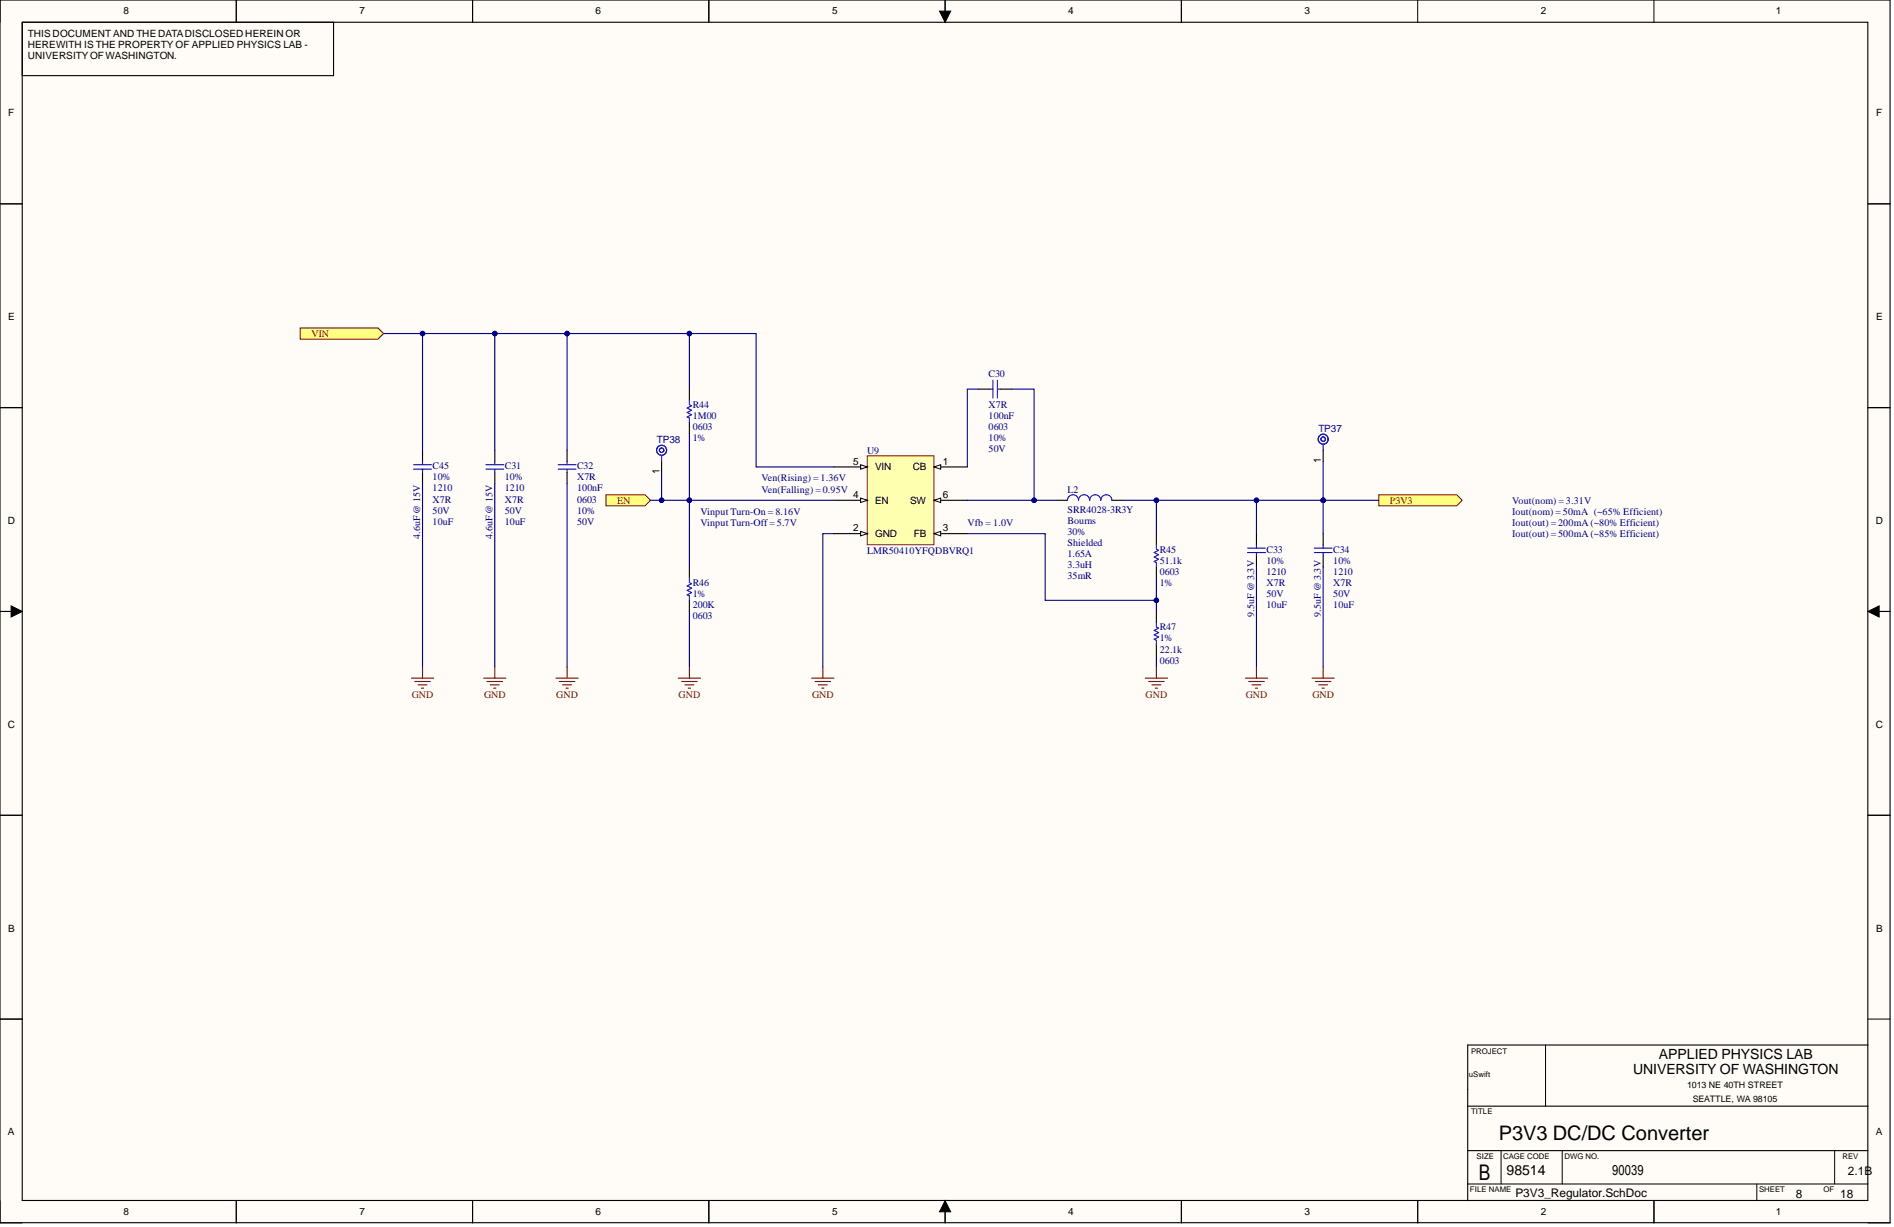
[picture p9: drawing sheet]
<svg xmlns="http://www.w3.org/2000/svg" width="431mm" height="279mm" viewBox="0 0 431 279" stroke-linecap="round" stroke-linejoin="round" font-family="sans-serif">
<g fill="#fffcf8">
<path d="M0 0h430.6v278.5h-430.6z" fill-rule="evenodd"/>
<path d="M5.1 5.1h420.4v268.3h-420.4z" fill-rule="evenodd"/>
</g>
<g fill="none" stroke="#000" stroke-width=".23">
<path d="M0 0v5.1M53.8 0v5.1M107.6 0v5.1M161.5 0v5.1M214 2.5h2.6l-1.3 2.6zM215.3 0v5.1M269.1 0v5.1M322.9 0v5.1M376.8 0v5.1M0 46.4h5.1M425.5 46.4h5.1M0 92.8h5.1"/>
<path d="M425.5 92.8h5.1M0 139.2h5.1M2.5 138l2.6 1.2-2.6 1.3zM425.5 139.2l2.6-1.2v2.5zM425.5 139.2h5.1M0 185.6h5.1M425.5 185.6h5.1M0 232.1h5.1M352.1 238v13.9M425.5 232.1h5.1M0 273.4v5.1h5.1M53.8 273.4v5.1"/>
<path d="M107.6 273.4v5.1M161.5 273.4v5.1M215.3 273.4l1.3 2.5h-2.6zM215.3 273.4v5.1M269.1 273.4v5.1M322.9 273.4v5.1M334.3 269.6h91.2M341.9 262v7.6M355.9 262v7.6M376.8 273.4v5.1M400.2 269.6v3.8M417.9 262v7.6"/>
<path d="M425.5 278.5h5.1"/>
</g>
<path d="M214 2.5h2.6l-1.3 2.6zM2.5 138l2.6 1.2-2.6 1.3zM425.5 139.2l2.6-1.2v2.5zM215.3 273.4l1.3 2.5h-2.6z" fill="#000"/>
<g fill="none" stroke="#000" stroke-width=".25">
<path d="M0 0h430.5v278.4h-430.5zM5.1 5.1h420.4v268.3h-420.4zM53.8 0v5.1M76 5.1v12.1h-70.9M107.6 0v5.1M161.5 0v5.1M215.3 0v5.1M269.1 0v5.1M0 46.4h5.1M425.5 46.4h5.1M0 92.8h5.1M425.5 92.8h5.1"/>
<path d="M0 139.2h5.1M425.5 139.2h5.1M0 185.6h5.1M425.5 185.6h5.1M0 232.1h5.1M425.5 238h-91.2v35.4M334.3 251.9h91.2M53.8 273.4v5.1M107.6 273.4v5.1M161.5 273.4v5.1M215.3 273.4v5.1M269.1 273.4v5.1"/>
<path d="M322.9 273.4v5.1M334.3 262h91.2M376.8 273.4v5.1"/>
</g>
<path d="M68.4 74.7h17.7l1.3 1.3-1.3 1.2h-17.7z" fill-rule="evenodd" fill="#ffff80"/>
<path d="M68.4 74.7h17.7l1.3 1.3-1.3 1.2h-17.7z" fill="none" stroke="#800000" stroke-width=".23"/>
<path d="M314.1 112.7h17.7l1.3 1.2-1.3 1.3h-17.7z" fill-rule="evenodd" fill="#ffff80"/>
<path d="M314.1 112.7h17.7l1.3 1.2-1.3 1.3h-17.7z" fill="none" stroke="#800000" stroke-width=".23"/>
<path d="M197.6 103.8h15.2v20.2h-15.2z" fill-rule="evenodd" fill="#ffffb0"/>
<path d="M197.6 103.8h15.2v20.2h-15.2z" fill="none" stroke="#800000" stroke-width=".23"/>
<path d="M212.8 106.3h7.6" fill="none" stroke="#000" stroke-width=".25"/>
<path d="M212.8 106.3l1.5-.5v1z" fill="#f8fcff"/>
<path d="M212.8 106.3l1.5-.5v1z" fill="none" stroke="#000" stroke-width=".23"/>
<path d="M190 121.5h7.6" fill="none" stroke="#000" stroke-width=".25"/>
<path d="M196 121l1.6 .5-1.6 .5z" fill="#f8fcff"/>
<path d="M196 121l1.6 .5-1.6 .5z" fill="none" stroke="#000" stroke-width=".23"/>
<path d="M212.8 121.5h7.6" fill="none" stroke="#000" stroke-width=".25"/>
<path d="M212.8 121.5l1.5-.5v1z" fill="#f8fcff"/>
<path d="M212.8 121.5l1.5-.5v1z" fill="none" stroke="#000" stroke-width=".23"/>
<path d="M190 113.9h7.6" fill="none" stroke="#000" stroke-width=".25"/>
<path d="M196 113.4l1.6 .5-1.6 .5z" fill="#f8fcff"/>
<path d="M196 113.4l1.6 .5-1.6 .5z" fill="none" stroke="#000" stroke-width=".23"/>
<path d="M190 106.3h7.6" fill="none" stroke="#000" stroke-width=".25"/>
<path d="M196 105.8l1.6 .5-1.6 .5z" fill="#f8fcff"/>
<path d="M196 105.8l1.6 .5-1.6 .5z" fill="none" stroke="#000" stroke-width=".23"/>
<path d="M212.8 113.9h7.6" fill="none" stroke="#000" stroke-width=".25"/>
<path d="M212.8 113.9l1.5-.5v1z" fill="#f8fcff"/>
<path d="M212.8 113.9l1.5-.5v1z" fill="none" stroke="#000" stroke-width=".23"/>
<g fill="none" stroke="#000" stroke-width=".25">
<path d="M157 88.6v2.5M157 96.2v2.5M222.9 88.6h2.5M228 88.6h2.5M112.7 102.5v2.6M112.7 107.6v2.5M129.2 102.5v2.6M129.2 107.6v2.5M240.6 113.9h2.6M253.3 113.9h2.5M157 129.1v2.5M157 136.7v2.5"/>
<path d="M286.2 121.5v2.5M286.2 126.6v2.5M301.4 121.5v2.5M301.4 126.6v2.5"/>
</g>
<g fill="none" stroke="#00f" stroke-width=".25">
<path d="M157 91.1v1.1l.5 .2-1 .5 1 .5-1 .5 1 .5-1 .5 .5 .3v1M225.4 88.6h.8M226.2 86.6v4M227.2 86.6v4M227.2 88.6h.8M110.7 105.8h4M110.7 106.8h4M112.7 105.1v.7M112.7 106.8v.8M127.2 105.8h4M127.2 106.8h4M129.2 105.1v.7"/>
<path d="M129.2 106.8v.8M243.2 113.9a1.27 1.27 0 0 1 1.2-1.2 1.27 1.27 0 0 1 1.3 1.2 1.27 1.27 0 0 1 1.3-1.2 1.27 1.27 0 0 1 1.2 1.2 1.27 1.27 0 0 1 1.3-1.2 1.27 1.27 0 0 1 1.3 1.2 1.27 1.27 0 0 1 1.2-1.2 1.27 1.27 0 0 1 1.3 1.2M157 131.6v1.1l.5 .2-1 .5 1 .5-1 .5 1 .5-1 .5 .5 .3v1M284.2 124.8h4M284.2 125.8h4M286.2 124v.8M286.2 125.8v.8M299.4 124.8h4M299.4 125.8h4M301.4 124v.8M301.4 125.8v.8"/>
</g>
<g fill="none" stroke="#800000" stroke-width=".25">
<path d="M110.2 154.4h5M110.9 155.2h3.6M111.7 155.9h2M112.5 156.7h.5M112.7 151.9v2.5M126.6 154.4h5.1M127.4 155.2h3.6M128.2 155.9h2M128.9 156.7h.5M129.2 151.9v2.5M154.5 154.4h5.1M155.3 155.2h3.5"/>
<path d="M156 155.9h2.1M156.8 156.7h.5M157 151.9v2.5M184.9 154.4h5.1M185.7 155.2h3.5M186.4 155.9h2M187.2 156.7h.5M187.4 151.9v2.5M260.9 154.4h5.1M261.6 155.2h3.6M262.4 155.9h2M263.2 156.7h.5"/>
<path d="M263.4 151.9v2.5M283.7 154.4h5M284.4 155.2h3.6M285.2 155.9h2M286 156.7h.5M286.2 151.9v2.5M298.9 154.4h5M299.6 155.2h3.6M300.4 155.9h2M301.2 156.7h.5M301.4 151.9v2.5"/>
</g>
<path d="M138 112.7h8.9l1.3 1.2-1.3 1.3h-8.9z" fill-rule="evenodd" fill="#ffff80"/>
<path d="M138 112.7h8.9l1.3 1.2-1.3 1.3h-8.9z" fill="none" stroke="#800000" stroke-width=".23"/>
<path d="M96.2 102.5v2.6M96.2 107.6v2.5M263.4 121.5v2.5M263.4 129.1v2.5M263.4 139.2v2.6M263.4 146.8v2.6" fill="none" stroke="#000" stroke-width=".25"/>
<path d="M94.2 105.8h4.1M94.2 106.8h4.1M96.2 105.1v.7M96.2 106.8v.8M263.4 124v1.1l.5 .2-1 .5 1 .5-1 .5 1 .5-1 .5 .5 .3v1M263.4 141.8v1l.5 .2-1 .5 1 .5-1 .6 1 .5-1 .5 .5 .2v1" fill="none" stroke="#00f" stroke-width=".25"/>
<path d="M93.7 154.4h5.1M94.5 155.2h3.5M95.2 155.9h2.1M96 156.7h.5M96.2 151.9v2.5" fill="none" stroke="#800000" stroke-width=".25"/>
<path d="M129.2 76v26.5M112.7 110.1v41.8M129.2 110.1v41.8M190 121.5h-2.6v30.4" fill="none" stroke="#000080" stroke-width=".25"/>
<circle cx="129.2" cy="76" r=".51" fill="#000080"/>
<circle cx="129.2" cy="76" r=".51" fill="none" stroke="#000080" stroke-width=".23"/>
<path d="M222.9 88.6h-2.5v17.7M286.2 113.9v7.6M286.2 129.1v22.8M301.4 129.1v22.8M263.4 149.4v2.5" fill="none" stroke="#000080" stroke-width=".25"/>
<circle cx="286.2" cy="113.9" r=".51" fill="#000080"/>
<circle cx="286.2" cy="113.9" r=".51" fill="none" stroke="#000080" stroke-width=".23"/>
<path d="M220.4 121.5h17.7v15.2h25.3v-5.1" fill="none" stroke="#000080" stroke-width=".25"/>
<circle cx="263.4" cy="136.7" r=".51" fill="#000080"/>
<circle cx="263.4" cy="136.7" r=".51" fill="none" stroke="#000080" stroke-width=".23"/>
<path d="M263.4 113.9v7.6" fill="none" stroke="#000080" stroke-width=".25"/>
<circle cx="263.4" cy="113.9" r=".51" fill="#000080"/>
<circle cx="263.4" cy="113.9" r=".51" fill="none" stroke="#000080" stroke-width=".23"/>
<path d="M263.4 136.7v2.5" fill="none" stroke="#000080" stroke-width=".25"/>
<circle cx="263.4" cy="136.7" r=".51" fill="#000080"/>
<circle cx="263.4" cy="136.7" r=".51" fill="none" stroke="#000080" stroke-width=".23"/>
<path d="M112.7 76v26.5" fill="none" stroke="#000080" stroke-width=".25"/>
<circle cx="112.7" cy="76" r=".51" fill="#000080"/>
<circle cx="112.7" cy="76" r=".51" fill="none" stroke="#000080" stroke-width=".23"/>
<path d="M255.8 113.9h45.6v7.6" fill="none" stroke="#000080" stroke-width=".25"/>
<circle cx="263.4" cy="113.9" r=".51" fill="#000080"/>
<circle cx="263.4" cy="113.9" r=".51" fill="none" stroke="#000080" stroke-width=".23"/>
<circle cx="286.2" cy="113.9" r=".51" fill="#000080"/>
<circle cx="286.2" cy="113.9" r=".51" fill="none" stroke="#000080" stroke-width=".23"/>
<circle cx="301.4" cy="113.9" r=".51" fill="#000080"/>
<circle cx="301.4" cy="113.9" r=".51" fill="none" stroke="#000080" stroke-width=".23"/>
<path d="M157 76v12.6" fill="none" stroke="#000080" stroke-width=".25"/>
<circle cx="157" cy="76" r=".51" fill="#000080"/>
<circle cx="157" cy="76" r=".51" fill="none" stroke="#000080" stroke-width=".23"/>
<path d="M87.4 76h84.8v30.3h17.8M157 139.2v12.7" fill="none" stroke="#000080" stroke-width=".25"/>
<circle cx="96.2" cy="76" r=".51" fill="#000080"/>
<circle cx="96.2" cy="76" r=".51" fill="none" stroke="#000080" stroke-width=".23"/>
<circle cx="112.7" cy="76" r=".51" fill="#000080"/>
<circle cx="112.7" cy="76" r=".51" fill="none" stroke="#000080" stroke-width=".23"/>
<circle cx="129.2" cy="76" r=".51" fill="#000080"/>
<circle cx="129.2" cy="76" r=".51" fill="none" stroke="#000080" stroke-width=".23"/>
<circle cx="157" cy="76" r=".51" fill="#000080"/>
<circle cx="157" cy="76" r=".51" fill="none" stroke="#000080" stroke-width=".23"/>
<path d="M157 98.7v15.2" fill="none" stroke="#000080" stroke-width=".25"/>
<circle cx="157" cy="113.9" r=".51" fill="#000080"/>
<circle cx="157" cy="113.9" r=".51" fill="none" stroke="#000080" stroke-width=".23"/>
<path d="M148.2 113.9h8.8" fill="none" stroke="#000080" stroke-width=".25"/>
<circle cx="157" cy="113.9" r=".51" fill="#000080"/>
<circle cx="157" cy="113.9" r=".51" fill="none" stroke="#000080" stroke-width=".23"/>
<circle cx="150.7" cy="113.9" r=".51" fill="#000080"/>
<circle cx="150.7" cy="113.9" r=".51" fill="none" stroke="#000080" stroke-width=".23"/>
<path d="M190 113.9h-33v15.2" fill="none" stroke="#000080" stroke-width=".25"/>
<circle cx="157" cy="113.9" r=".51" fill="#000080"/>
<circle cx="157" cy="113.9" r=".51" fill="none" stroke="#000080" stroke-width=".23"/>
<path d="M301.4 113.9h12.7" fill="none" stroke="#000080" stroke-width=".25"/>
<circle cx="301.4" cy="113.9" r=".51" fill="#000080"/>
<circle cx="301.4" cy="113.9" r=".51" fill="none" stroke="#000080" stroke-width=".23"/>
<path d="M220.4 113.9h20.2" fill="none" stroke="#000080" stroke-width=".25"/>
<circle cx="235.6" cy="113.9" r=".51" fill="#000080"/>
<circle cx="235.6" cy="113.9" r=".51" fill="none" stroke="#000080" stroke-width=".23"/>
<path d="M96.2 76v26.5M96.2 110.1v41.8" fill="none" stroke="#000080" stroke-width=".25"/>
<circle cx="96.2" cy="76" r=".51" fill="#000080"/>
<circle cx="96.2" cy="76" r=".51" fill="none" stroke="#000080" stroke-width=".23"/>
<path d="M230.5 88.6h5.1v25.3" fill="none" stroke="#000080" stroke-width=".25"/>
<circle cx="235.6" cy="113.9" r=".51" fill="#000080"/>
<circle cx="235.6" cy="113.9" r=".51" fill="none" stroke="#000080" stroke-width=".23"/>
<path d="M301.4 102.5v2.6" fill="none" stroke="#000" stroke-width=".25"/>
<g fill="none" stroke="#00f" stroke-width=".25">
<path d="M301.4 101.3v1.2"/>
<circle cx="301.4" cy="100" r="1.14"/>
<circle cx="301.4" cy="100" r=".51"/>
</g>
<path d="M301.4 105.1v8.8" fill="none" stroke="#000080" stroke-width=".25"/>
<circle cx="301.4" cy="113.9" r=".51" fill="#000080"/>
<circle cx="301.4" cy="113.9" r=".51" fill="none" stroke="#000080" stroke-width=".23"/>
<path d="M150.7 105.1v2.5" fill="none" stroke="#000" stroke-width=".25"/>
<g fill="none" stroke="#00f" stroke-width=".25">
<path d="M150.7 103.8v1.3"/>
<circle cx="150.7" cy="102.5" r=".51"/>
<circle cx="150.7" cy="102.5" r="1.14"/>
</g>
<path d="M150.7 107.6v6.3" fill="none" stroke="#000080" stroke-width=".25"/>
<circle cx="150.7" cy="113.9" r=".51" fill="#000080"/>
<circle cx="150.7" cy="113.9" r=".51" fill="none" stroke="#000080" stroke-width=".23"/>
<text font-size="4.9" x="336.9" y="268.6">B</text>
<text font-size="4.6" x="341.4" y="259.6">P3V3 DC/DC Converter</text>
<g font-size="3.2">
<text x="372" y="244.6">UNIVERSITY OF WASHINGTON</text>
<text x="377.9" y="241.1">APPLIED PHYSICS LAB</text>
<text x="343.2" y="267.7">98514</text>
</g>
<text font-size="3.1" x="367.3" y="267.7">90039</text>
<g font-size="2.7">
<text x="421" y="267.5">2.1B</text>
<text x="345.2" y="272.6">P3V3_Regulator.SchDoc</text>
<text x="409.1" y="272.8">8</text>
<text x="419.2" y="272.8">18</text>
</g>
<g font-size="2.3">
<text x="28.1" y="3.3">8</text>
<text x="81.9" y="3.3">7</text>
<text x="135.7" y="3.3">6</text>
<text x="189.5" y="3.3">5</text>
<text x="243.3" y="3.3">4</text>
<text x="297.2" y="3.3">3</text>
<text x="351" y="3.3">2</text>
<text x="404.5" y="3.3">1</text>
<text x="6.3" y="8.4">THIS DOCUMENTAND THE DATADISCLOSED HEREIN OR</text>
<text x="6.3" y="10.9">HEREWITH IS THE PROPERTY OF APPLIED PHYSICS LAB -</text>
<text x="6.3" y="13.4">UNIVERSITYOFWASHINGTON.</text>
<text x="1.9" y="26.5">F</text>
<text x="427.4" y="26.5">F</text>
<text x="1.9" y="72.9">E</text>
<text x="427.4" y="72.9">E</text>
<text x="150.2" y="107.9" transform="rotate(-90 150.2 107.9)">1</text>
<text x="194.4" y="105.8">5</text>
<text x="199.3" y="107.1">VIN</text>
<text x="207.9" y="107.1">CB</text>
<text x="214.8" y="105.8">1</text>
<text x="300.9" y="105.4" transform="rotate(-90 300.9 105.4)">1</text>
<text x="194.4" y="113.4">4</text>
<text x="214.8" y="113.4">6</text>
<text x="1.8" y="119.3">D</text>
<text x="199.3" y="114.7">EN</text>
<text x="207.4" y="114.7">SW</text>
<text x="427.3" y="119.3">D</text>
<text x="194.4" y="121">2</text>
<text x="199.3" y="122.3">GND</text>
<text x="208.2" y="122.3">FB</text>
<text x="214.8" y="121">3</text>
<text x="1.8" y="165.7">C</text>
<text x="427.3" y="165.7">C</text>
<text x="1.9" y="212.1">B</text>
<text x="427.4" y="212.1">B</text>
<text x="1.8" y="258.6">A</text>
<text x="427.3" y="258.6">A</text>
<text x="28.1" y="276.7">8</text>
<text x="81.9" y="276.7">7</text>
<text x="135.7" y="276.7">6</text>
<text x="189.5" y="276.7">5</text>
<text x="243.3" y="276.7">4</text>
<text x="297.2" y="276.7">3</text>
<text x="351" y="276.7">2</text>
<text x="404.5" y="276.7">1</text>
</g>
<g font-size="2.3" fill="#800000">
<text x="70.9" y="76.7">VIN</text>
<text x="140.6" y="114.7">EN</text>
<text x="316.6" y="114.7">P3V3</text>
<text x="93.8" y="159">GND</text>
<text x="110.3" y="159">GND</text>
<text x="126.7" y="159">GND</text>
<text x="154.6" y="159">GND</text>
<text x="185" y="159">GND</text>
<text x="261" y="159">GND</text>
<text x="283.8" y="159">GND</text>
<text x="299" y="159">GND</text>
</g>
<g font-size="2.3" fill="#000080">
<text x="225.2" y="85.8">C30</text>
<text x="157.8" y="95.4">1M00</text>
<text x="157.8" y="92.9">R44</text>
<text x="225.2" y="92.9">X7R</text>
<text x="225.2" y="95.4">100nF</text>
<text x="149.6" y="100.9">TP38</text>
<text x="157.8" y="98">0603</text>
<text x="157.8" y="100.5">1%</text>
<text x="225.2" y="98">0603</text>
<text x="225.2" y="100.5">10%</text>
<text x="300.3" y="98.4">TP37</text>
<text x="98.5" y="106.8">C45</text>
<text x="115" y="106.8">C31</text>
<text x="131.5" y="106.8">C32</text>
<text x="197.6" y="103.3">U9</text>
<text x="225.2" y="103">50V</text>
<text x="98.5" y="109.4">10%</text>
<text x="98.5" y="111.9">1210</text>
<text x="115" y="109.4">10%</text>
<text x="115" y="111.9">1210</text>
<text x="131.5" y="109.4">X7R</text>
<text x="131.5" y="111.9">100nF</text>
<text x="173.5" y="109.6">Ven(Rising) = 1.36V</text>
<text x="173.5" y="112.1">Ven(Falling) = 0.95V</text>
<text x="243.2" y="112.1">L2</text>
<text x="98.5" y="114.4">X7R</text>
<text x="98.5" y="117">50V</text>
<text x="98.5" y="119.5">10uF</text>
<text x="115" y="114.4">X7R</text>
<text x="115" y="117">50V</text>
<text x="115" y="119.5">10uF</text>
<text x="131.5" y="114.4">0603</text>
<text x="131.5" y="117">10%</text>
<text x="131.5" y="119.5">50V</text>
<text x="159.6" y="117.2">Vinput Turn-On = 8.16V</text>
<text x="159.6" y="119.7">Vinput Turn-Off= 5.7V</text>
<text x="220.4" y="119.7">Vfb = 1.0V</text>
<text x="243.2" y="119.2">Bourns</text>
<text x="243.2" y="116.7">SRR4028-3R3Y</text>
<text x="344.5" y="114.7">Vout(nom) = 3.31V</text>
<text x="344.5" y="117.2">Iout(nom) = 50mA (~65% Efficient)</text>
<text x="344.5" y="119.7">Iout(out) = 200mA (~80% Efficient)</text>
<text x="95.7" y="122.8" transform="rotate(-90 95.7 122.8)">4.6uF @ 15V</text>
<text x="112.2" y="122.8" transform="rotate(-90 112.2 122.8)">4.6uF @ 15V</text>
<text x="243.2" y="121.8">30%</text>
<text x="243.2" y="124.3">Shielded</text>
<text x="264.2" y="125.8">R45</text>
<text x="288.5" y="125.8">C33</text>
<text x="303.7" y="125.8">C34</text>
<text x="344.5" y="122.3">Iout(out) = 500mA (~85% Efficient)</text>
<text x="197.6" y="126.1">LMR50410YFQDBVRQ1</text>
<text x="243.2" y="126.8">1.65A</text>
<text x="243.2" y="129.4">3.3uH</text>
<text x="243.2" y="131.9">35mR</text>
<text x="264.2" y="128.4">51.1k</text>
<text x="264.2" y="130.9">0603</text>
<text x="288.5" y="128.4">10%</text>
<text x="288.5" y="130.9">1210</text>
<text x="303.7" y="128.4">10%</text>
<text x="303.7" y="130.9">1210</text>
<text x="157.8" y="135.9">1%</text>
<text x="157.8" y="133.4">R46</text>
<text x="264.2" y="133.4">1%</text>
<text x="288.5" y="133.4">X7R</text>
<text x="288.5" y="135.9">50V</text>
<text x="303.7" y="133.4">X7R</text>
<text x="303.7" y="135.9">50V</text>
<text x="157.8" y="138.5">200K</text>
<text x="157.8" y="141">0603</text>
<text x="264.2" y="143.5">R47</text>
<text x="285.7" y="140.5" transform="rotate(-90 285.7 140.5)">9.5uF @ 3.3V</text>
<text x="288.5" y="138.5">10uF</text>
<text x="300.9" y="140.5" transform="rotate(-90 300.9 140.5)">9.5uF @ 3.3V</text>
<text x="303.7" y="138.5">10uF</text>
<text x="264.2" y="146.1">1%</text>
<text x="264.2" y="148.6">22.1k</text>
<text x="264.2" y="151.1">0603</text>
</g>
<g font-size="2">
<text x="384.3" y="247.8">1013 NE 40TH STREET</text>
<text x="385.6" y="251">SEATTLE, WA 98105</text>
</g>
<g font-size="1.8">
<text x="334.6" y="245.1">uSwift</text>
<text x="335.1" y="240.1">PROJECT</text>
<text x="335.1" y="253.7">TITLE</text>
<text x="336.4" y="263.9">SIZE</text>
<text x="342.4" y="263.9">CAGE CODE</text>
<text x="356.4" y="263.9">DWG NO.</text>
<text x="419.7" y="263.9">REV</text>
<text x="334.8" y="271.5">FILE NAME</text>
<text x="400.7" y="271.5">SHEET</text>
<text x="415.4" y="271.5">OF</text>
</g>
</svg>
